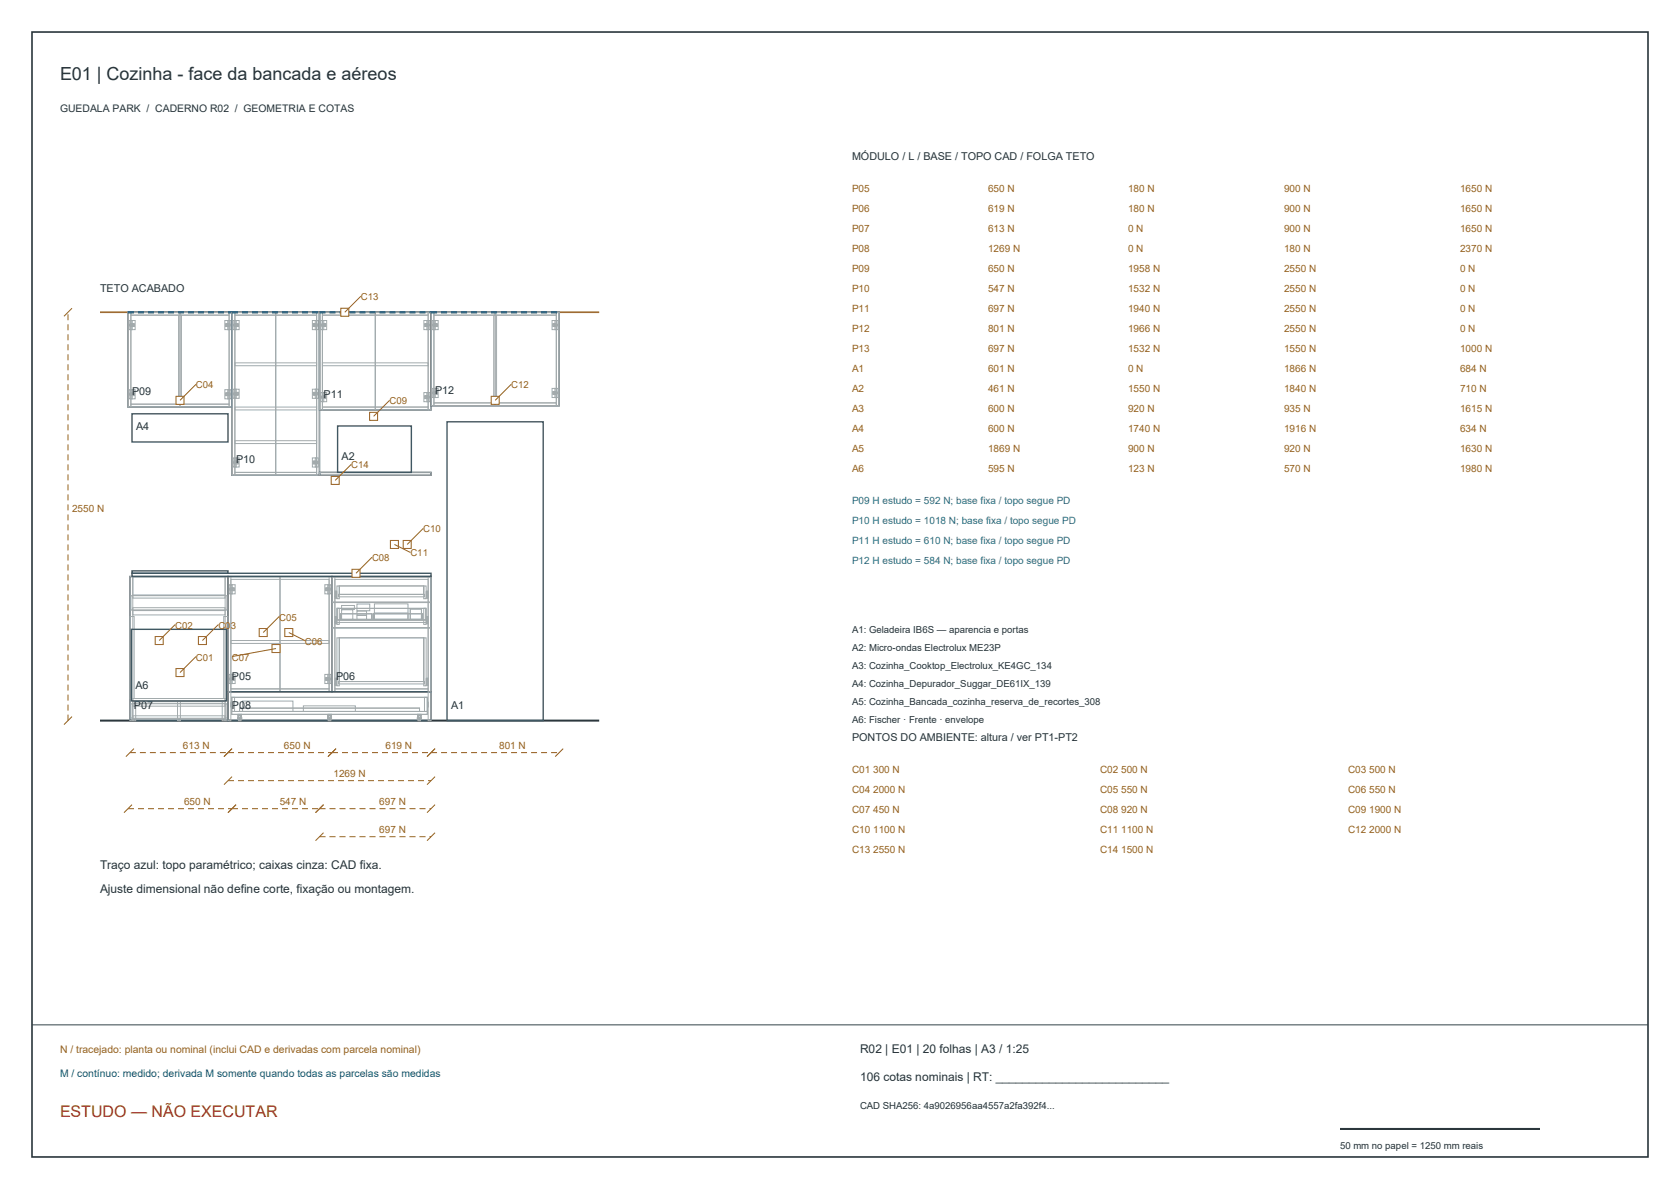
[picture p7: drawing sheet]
<svg xmlns="http://www.w3.org/2000/svg" width="420mm" height="297mm" viewBox="0 0 420 297" stroke-linecap="round" stroke-linejoin="round" font-family="sans-serif">
<path d="M25 180h124.8" fill="none" stroke="#263238" stroke-width=".5"/>
<path d="M25 78h124.8" fill="none" stroke="#94621c" stroke-width=".4"/>
<path d="M17 180v-102M32.5 188h24.5M57 188h26M57 195h50.8M83 188h24.8M107.8 188h32M32 202h26M58 202h21.9M79.9 202h27.9M79.9 209h27.9" fill="none" stroke="#94621c" stroke-width=".25" stroke-dasharray="1.5 1" stroke-linecap="butt"/>
<g fill="none" stroke="#94621c" stroke-width=".25">
<path d="M18 77l-2 2M18 179l-2 2M33.5 187l-2 2M58 187l-2 2M58 194l-2 2M84 187l-2 2M108.8 187l-2 2M108.8 194l-2 2M140.8 187l-2 2M33 201l-2 2M59 201l-2 2M80.9 201l-2 2"/>
<path d="M80.9 208l-2 2M108.8 201l-2 2M108.8 208l-2 2"/>
</g>
<g fill="none" stroke="#405863" stroke-width=".35">
<path d="M32 78h26v23.7h-26zM58 78h21.9v40.7h-21.9zM79.9 78h27.9v24.4h-27.9zM107.8 78h32v23.4h-32zM33 103.4h24v7h-24zM79.9 118h27.9v.7h-27.9zM84.4 106.4h18.4v11.6h-18.4zM111.8 105.4h24v74.6h-24zM32.5 144h24.5v36h-24.5zM32.8 157.2h23.8v17.9h-23.8zM33 142.6h24v.6h-24zM33 143.2h74.8v.8h-74.8z"/>
<path d="M57 144h26v28.8h-26zM83 144h24.8v28.8h-24.8zM57 172.8h50.8v7.2h-50.8z"/>
</g>
<g fill="none" stroke="#a2aaac" stroke-width=".25">
<path d="M32 78h.7v23.7h-.7zM32.1 78h12.9v23.6h-12.9zM32.7 78.7h24.6v22.3h-24.6zM32.7 78h24.6v.7h-24.6zM44.6 78.7h.8v22.3h-.8zM45 78h12.9v23.6h-12.9zM57.3 78h.7v23.7h-.7zM58 78h.7v40.7h-.7zM58.1 78h10.8v40.7h-10.8zM58.7 78.7h20.5v39.3h-20.5zM58.7 78h20.5v.7h-20.5zM69 78h10.8v40.7h-10.8z"/>
<path d="M79.2 78h.7v40.7h-.7zM79.9 78h.7v24.4h-.7zM80 78h13.8v24.4h-13.8zM80.6 78.7h26.4v23h-26.4zM80.6 78h26.4v.7h-26.4zM93.9 78h13.8v24.4h-13.8zM107 78h.8v24.4h-.8zM107.8 78h.7v23.4h-.7zM107.8 78h15.9v23.3h-15.9zM108.5 78.7h30.6v21.9h-30.6zM108.5 78h30.6v.7h-30.6zM123.4 78.7h.7v21.9h-.7z"/>
<path d="M123.8 78h15.9v23.3h-15.9zM139.1 78h.7v23.4h-.7zM32.3 97.3h1.5v2.3h-1.5zM32.3 80.1h1.5v2.2h-1.5zM32.3 98.3h.9v.3h-.9zM32.3 81.1h.9v.2h-.9zM32.5 98.2h1v.6h-1zM32.5 80.9h1v.6h-1zM32.7 97.3h.4v2.3h-.4zM32.7 80.1h.4v2.2h-.4zM32.8 98.2h.5v.6h-.5zM32.8 80.9h.5v.6h-.5z"/>
<path d="M32.8 98.1h.8v.7h-.8zM32.8 80.8h.8v.8h-.8zM56.2 97.3h1.5v2.3h-1.5zM56.2 80.1h1.5v2.2h-1.5zM56.4 98.1h.8v.7h-.8zM56.4 80.8h.8v.8h-.8zM56.5 98.2h1v.6h-1zM56.5 80.9h1v.6h-1zM56.7 98.2h.5v.6h-.5zM56.7 80.9h.5v.6h-.5zM56.8 98.3h.9v.3h-.9zM56.8 81.1h.9v.2h-.9z"/>
<path d="M56.9 97.3h.4v2.3h-.4zM56.9 80.1h.4v2.2h-.4zM58.3 80.1h1.5v2.2h-1.5zM58.3 97.2h1.5v2.3h-1.5zM58.3 81.1h.9v.2h-.9zM58.3 98.2h.9v.3h-.9zM58.5 80.9h1v.6h-1zM58.5 98.1h1v.6h-1zM58.7 90.6h20.5v.8h-20.5zM58.7 80.1h.4v2.2h-.4zM58.7 97.2h.4v2.3h-.4zM58.8 80.9h.5v.6h-.5z"/>
<path d="M58.8 98.1h.5v.6h-.5zM58.8 80.8h.8v.8h-.8zM58.8 98h.8v.7h-.8zM78.1 80.1h1.5v2.2h-1.5zM78.1 97.2h1.5v2.3h-1.5zM78.3 80.8h.7v.8h-.7zM78.3 98h.7v.7h-.7zM78.3 80.9h1.1v.6h-1.1zM78.3 98.1h1.1v.6h-1.1zM78.6 80.9h.5v.6h-.5zM78.6 98.1h.5v.6h-.5zM78.7 81.1h.9v.2h-.9z"/>
<path d="M78.7 98.2h.9v.3h-.9zM78.8 80.1h.4v2.2h-.4zM78.8 97.2h.4v2.3h-.4zM80.2 98.1h1.5v2.2h-1.5zM80.2 80.1h1.5v2.2h-1.5zM80.2 99.1h.9v.2h-.9zM80.2 81.1h.9v.2h-.9zM80.4 98.9h1v.6h-1zM80.4 80.9h1v.6h-1zM80.6 90.6h26.4v.8h-26.4zM80.6 98.1h.3v2.2h-.3zM80.6 80.1h.3v2.2h-.3z"/>
<path d="M80.7 98.9h.5v.6h-.5zM80.7 80.9h.5v.6h-.5zM80.7 98.8h.8v.8h-.8zM80.7 80.8h.8v.8h-.8zM106 98.1h1.5v2.2h-1.5zM106 80.1h1.5v2.2h-1.5zM106.2 98.8h.7v.8h-.7zM106.2 80.8h.7v.8h-.7zM106.2 98.9h1v.6h-1zM106.2 80.9h1v.6h-1zM106.4 98.9h.6v.6h-.6zM106.4 80.9h.6v.6h-.6z"/>
<path d="M106.6 99.1h.8v.2h-.8zM106.6 81.1h.8v.2h-.8zM106.7 98.1h.3v2.2h-.3zM106.7 80.1h.3v2.2h-.3zM108.1 97h1.4v2.3h-1.4zM108.1 80.1h1.4v2.2h-1.4zM108.1 98h.9v.3h-.9zM108.1 81.1h.9v.2h-.9zM108.3 97.9h1v.6h-1zM108.3 80.9h1v.6h-1zM108.5 97h.3v2.3h-.3zM108.5 80.1h.3v2.2h-.3z"/>
<path d="M108.6 97.9h.5v.6h-.5zM108.6 80.9h.5v.6h-.5zM108.6 97.8h.7v.7h-.7zM108.6 80.8h.7v.8h-.7zM138 97h1.5v2.3h-1.5zM138 80.1h1.5v2.2h-1.5zM138.2 97.8h.8v.7h-.8zM138.2 80.8h.8v.8h-.8zM138.3 97.9h1v.6h-1zM138.3 80.9h1v.6h-1zM138.5 97.9h.5v.6h-.5zM138.5 80.9h.5v.6h-.5z"/>
<path d="M138.6 98h.9v.3h-.9zM138.6 81.1h.9v.2h-.9zM138.7 97h.4v2.3h-.4zM138.7 80.1h.4v2.2h-.4zM32.7 101h24.6v.7h-24.6zM58.3 114.4h1.5v2.3h-1.5zM58.3 115.4h.9v.3h-.9zM58.5 115.2h1v.6h-1zM58.7 118h20.5v.7h-20.5zM58.7 110.1h20.5v.7h-20.5zM58.7 101.7h20.5v.7h-20.5zM58.7 114.4h.4v2.3h-.4z"/>
<path d="M58.8 115.2h.5v.6h-.5zM58.8 115.2h.8v.7h-.8zM78.1 114.4h1.5v2.3h-1.5zM78.3 115.2h.7v.7h-.7zM78.3 115.2h1.1v.6h-1.1zM78.6 115.2h.5v.6h-.5zM78.7 115.4h.9v.3h-.9zM78.8 114.4h.4v2.3h-.4zM79.9 118h27.9v.7h-27.9zM80.6 101.7h26.4v.7h-26.4zM108.5 100.6h30.6v.8h-30.6zM32.5 144h.7v36h-.7z"/>
<path d="M32.5 154h1v20.5h-1zM32.7 148.8h24v3.6h-24zM33.2 152.4h23.1v1.2h-23.1zM33.2 151.8h23.1v.7h-23.1zM33.2 148.7h23.1v.7h-23.1zM33.2 144.1h23.1v4.6h-23.1zM55.9 154h1.1v20.5h-1.1zM56.3 144h.7v36h-.7zM57 144h.7v28.8h-.7zM57.1 144h12.9v28.8h-12.9zM57.3 146.1h1.5v2.2h-1.5zM57.3 147.1h.9v.2h-.9z"/>
<path d="M57.5 146.9h1v.6h-1zM57.7 144.7h24.6v27.4h-24.6zM57.7 160h24.6v.7h-24.6zM57.7 146.1h.4v2.2h-.4zM57.8 146.9h.5v.6h-.5zM57.8 146.8h.8v.8h-.8zM70 144h12.9v28.8h-12.9zM81.2 146.1h1.5v2.2h-1.5zM81.4 146.8h.8v.8h-.8zM81.5 146.9h1v.6h-1zM81.7 146.9h.5v.6h-.5zM81.8 147.1h.9v.2h-.9z"/>
<path d="M81.9 146.1h.4v2.2h-.4zM82.3 144h.7v28.8h-.7zM83 144h.7v28.8h-.7zM83 150.5h24.7v6.3h-24.7zM83 156.9h24.7v15.9h-24.7zM83 144.1h24.7v6.3h-24.7zM83.7 144.7h23.3v27.4h-23.3zM83.7 154h.4v1.8h-.4zM83.7 147.6h.4v1.8h-.4zM83.8 155.2l.1 .4zM83.8 148.8l.1 .4zM83.9 154.1h.2v1.7h-.2z"/>
<path d="M83.9 147.7h.2v1.7h-.2zM84 154.2h.2v1.5h-.2zM84 147.8h.2v1.5h-.2zM84.1 154.8h22.6v.7h-22.6zM84.2 152h.6v4h-.6zM84.2 159.3h.6v12h-.6zM84.2 146.4h.6v3.2h-.6zM84.3 152h22.2v2.9h-22.2zM84.6 148.5h21.5v.6h-21.5zM84.8 159.3h21.1v10.9h-21.1zM84.8 146.4h21.1v2.1h-21.1zM85 154.7h8v.2h-8z"/>
<path d="M85 153.3h.2v1.4h-.2zM85.2 153.3h7.7v1.4h-7.7zM85.4 152.3h2.8v2.4h-2.8zM85.4 151.2h3.2v1h-3.2zM89.2 153.7h2.4v1h-2.4zM89.2 152.6h2.4v1h-2.4zM89.2 150.9h3.2v1.7h-3.2zM92.9 153.3h.1v1.4h-.1zM93.2 154.7h12.5v.2h-12.5zM93.2 153.3h.2v1.4h-.2zM93.4 153.3h12.2v1.4h-12.2zM93.6 150.8h8.4v3.9h-8.4z"/>
<path d="M93.6 153.1h8.4v1.6h-8.4zM102.6 152.1h2.8v2.6h-2.8zM105.6 153.3h.1v1.4h-.1zM105.9 152h.6v4h-.6zM105.9 159.3h.6v12h-.6zM105.9 146.4h.6v3.2h-.6zM106.6 154.2h.1v1.5h-.1zM106.6 147.8h.1v1.5h-.1zM106.7 154h.3v1.8h-.3zM106.7 147.6h.3v1.8h-.3zM106.7 154.1h.2v1.7h-.2zM106.7 147.7h.2v1.7h-.2z"/>
<path d="M106.9 155.2l.1 .4zM106.9 148.8l.1 .4zM107 144h.8v28.8h-.8zM32.7 175.8h24v3.6h-24zM33.2 174.5h23.1v.7h-23.1zM33.2 175.2h.7v4.8h-.7zM33.2 178.8h23.1v.7h-23.1zM33.2 175.7h23.1v.7h-23.1zM44.4 175.2h.7v4.8h-.7zM55.6 175.2h.7v4.8h-.7zM57 172.8h.7v7.2h-.7zM57.3 168.5h1.5v2.2h-1.5z"/>
<path d="M57.3 169.5h.9v.2h-.9zM57.5 169.3h1v.6h-1zM57.7 172.1h24.6v.7h-24.6zM57.7 168.5h.4v2.2h-.4zM57.7 175.4l.1 1.2zM57.8 169.3h.5v.6h-.5zM57.8 169.2h.8v.8h-.8zM57.9 174.2h48.9v4.2h-48.9zM57.9 177.7h48.9v.7h-48.9zM57.9 174.2h.7v3.5h-.7zM57.9 174.2h48.9v3.5h-48.9zM59.4 179.3h1v.2h-1z"/>
<path d="M59.5 178.5l.8 .1zM59.5 178.6l.1 .8zM59.5 178.4l.8 .1zM59.6 178.8h.6v1.2h-.6zM59.9 176.9h45v.8h-45zM60.2 178.6l.1 .8zM60.6 175.1h12.6v2.6h-12.6zM75.8 176.3h13v1.4h-13zM81.2 168.5h1.5v2.2h-1.5zM81.4 169.2h.8v.8h-.8zM81.5 169.3h1v.6h-1zM81.7 169.3h.5v.6h-.5z"/>
<path d="M81.8 169.5h.9v.2h-.9zM81.9 179.3h1v.2h-1zM81.9 168.5h.4v2.2h-.4zM82 178.5l.8 .1zM82 178.6l.1 .8zM82 178.4l.8 .1zM82.1 178.8h.6v1.2h-.6zM82.7 178.6l.1 .8zM83.7 172.1h23.3v.7h-23.3zM83.7 169.4h.4v1.8h-.4zM83.8 170.6l.1 .3zM83.9 169.5h.2v1.6h-.2z"/>
<path d="M84 169.6h.2v1.4h-.2zM84.6 170.2h21.5v.6h-21.5zM104.3 179.3h1v.2h-1zM104.4 178.5l.8 .1zM104.4 178.6l.1 .8zM104.4 178.4l.8 .1zM104.5 178.8h.6v1.2h-.6zM105.2 178.6v.8zM106.1 174.2h.7v3.5h-.7zM106.6 169.6h.1v1.4h-.1zM106.7 169.4h.3v1.8h-.3zM106.7 169.5h.2v1.6h-.2z"/>
<path d="M106.9 170.6l.1 .3zM106.9 175.4l.1 1.2zM107 172.8h.8v7.2h-.8z"/>
</g>
<path d="M32 78h26M58 78h21.9M79.9 78h27.9M107.8 78h32" fill="none" stroke="#25658c" stroke-width=".6" stroke-dasharray="1.5 1" stroke-linecap="butt"/>
<path d="M44 167h2v2h-2z" fill-rule="evenodd" fill="#fff" stroke="#94621c" stroke-width=".25"/>
<path d="M49 164l-4 4" fill="none" stroke="#94621c" stroke-width=".25"/>
<path d="M38.8 159h2v2h-2z" fill-rule="evenodd" fill="#fff" stroke="#94621c" stroke-width=".25"/>
<path d="M43.8 156l-4 4" fill="none" stroke="#94621c" stroke-width=".25"/>
<path d="M49.6 159h2v2h-2z" fill-rule="evenodd" fill="#fff" stroke="#94621c" stroke-width=".25"/>
<path d="M54.6 156l-4 4" fill="none" stroke="#94621c" stroke-width=".25"/>
<path d="M44 99h2v2h-2z" fill-rule="evenodd" fill="#fff" stroke="#94621c" stroke-width=".25"/>
<path d="M49 96l-4 4" fill="none" stroke="#94621c" stroke-width=".25"/>
<path d="M64.8 157h2v2h-2z" fill-rule="evenodd" fill="#fff" stroke="#94621c" stroke-width=".25"/>
<path d="M69.8 154l-4 4" fill="none" stroke="#94621c" stroke-width=".25"/>
<path d="M71.2 157h2v2h-2z" fill-rule="evenodd" fill="#fff" stroke="#94621c" stroke-width=".25"/>
<path d="M72.2 158l4 2" fill="none" stroke="#94621c" stroke-width=".25"/>
<path d="M68 161h2v2h-2z" fill-rule="evenodd" fill="#fff" stroke="#94621c" stroke-width=".25"/>
<path d="M69 162l-11 2" fill="none" stroke="#94621c" stroke-width=".25"/>
<path d="M88 142.2h2v2h-2z" fill-rule="evenodd" fill="#fff" stroke="#94621c" stroke-width=".25"/>
<path d="M93 139.2l-4 4" fill="none" stroke="#94621c" stroke-width=".25"/>
<path d="M92.4 103h2v2h-2z" fill-rule="evenodd" fill="#fff" stroke="#94621c" stroke-width=".25"/>
<path d="M97.4 100l-4 4" fill="none" stroke="#94621c" stroke-width=".25"/>
<path d="M100.8 135h2v2h-2z" fill-rule="evenodd" fill="#fff" stroke="#94621c" stroke-width=".25"/>
<path d="M105.8 132l-4 4" fill="none" stroke="#94621c" stroke-width=".25"/>
<path d="M97.6 135h2v2h-2z" fill-rule="evenodd" fill="#fff" stroke="#94621c" stroke-width=".25"/>
<path d="M98.6 136l4 2" fill="none" stroke="#94621c" stroke-width=".25"/>
<path d="M122.8 99h2v2h-2z" fill-rule="evenodd" fill="#fff" stroke="#94621c" stroke-width=".25"/>
<path d="M127.8 96l-4 4" fill="none" stroke="#94621c" stroke-width=".25"/>
<path d="M85.2 77h2v2h-2z" fill-rule="evenodd" fill="#fff" stroke="#94621c" stroke-width=".25"/>
<path d="M90.2 74l-4 4" fill="none" stroke="#94621c" stroke-width=".25"/>
<path d="M82.8 119h2v2h-2z" fill-rule="evenodd" fill="#fff" stroke="#94621c" stroke-width=".25"/>
<path d="M87.8 116l-4 4" fill="none" stroke="#94621c" stroke-width=".25"/>
<path d="M8 8h404v281h-404z" fill="none" stroke="#263238" stroke-width=".4"/>
<path d="M8 256h404" fill="none" stroke="#34434a" stroke-width=".25"/>
<path d="M335 282h50" fill="none" stroke="#263238" stroke-width=".5"/>
<text font-size="4.5" fill="#263238" x="15" y="20">E01 | Cozinha - face da bancada e aéreos</text>
<text font-size="4" fill="#9d2925" x="15" y="279">ESTUDO — NÃO EXECUTAR</text>
<g font-size="3" fill="#263238">
<text x="25" y="217">Traço azul: topo paramétrico; caixas cinza: CAD fixa.</text>
<text x="25" y="223">Ajuste dimensional não define corte, fixação ou montagem.</text>
<text x="215" y="263">R02 | E01 | 20 folhas | A3 / 1:25</text>
<text x="215" y="270">106 cotas nominais | RT: __________________________</text>
</g>
<g font-size="2.7" fill="#263238">
<text x="213" y="40">MÓDULO / L / BASE / TOPO CAD / FOLGA TETO</text>
<text x="25" y="73">TETO ACABADO</text>
<text x="33" y="98.7">P09</text>
<text x="80.9" y="99.4">P11</text>
<text x="108.8" y="98.4">P12</text>
<text x="34" y="107.4">A4</text>
<text x="59" y="115.7">P10</text>
<text x="85.4" y="115">A2</text>
<text x="33.8" y="172.1">A6</text>
<text x="58" y="169.8">P05</text>
<text x="84" y="169.8">P06</text>
<text x="33.5" y="177">P07</text>
<text x="58" y="177">P08</text>
<text x="112.8" y="177">A1</text>
<text x="213" y="185">PONTOS DO AMBIENTE: altura / ver PT1-PT2</text>
</g>
<text font-size="2.6" fill="#263238" x="15" y="28">GUEDALA PARK / CADERNO R02 / GEOMETRIA E COTAS</text>
<text font-size="2.6" fill="#94621c" x="15" y="263">N / tracejado: planta ou nominal (inclui CAD e derivadas com parcela nominal)</text>
<text font-size="2.6" fill="#006b60" x="15" y="269">M / contínuo: medido; derivada M somente quando todas as parcelas são medidas</text>
<g font-size="2.5" fill="#94621c">
<text x="213" y="48">P05</text>
<text x="247" y="48">650 N</text>
<text x="282" y="48">180 N</text>
<text x="321" y="48">900 N</text>
<text x="365" y="48">1650 N</text>
<text x="213" y="53">P06</text>
<text x="247" y="53">619 N</text>
<text x="282" y="53">180 N</text>
<text x="321" y="53">900 N</text>
<text x="365" y="53">1650 N</text>
<text x="213" y="58">P07</text>
<text x="247" y="58">613 N</text>
<text x="282" y="58">0 N</text>
<text x="321" y="58">900 N</text>
<text x="365" y="58">1650 N</text>
<text x="213" y="63">P08</text>
<text x="247" y="63">1269 N</text>
<text x="282" y="63">0 N</text>
<text x="321" y="63">180 N</text>
<text x="365" y="63">2370 N</text>
<text x="213" y="68">P09</text>
<text x="247" y="68">650 N</text>
<text x="282" y="68">1958 N</text>
<text x="321" y="68">2550 N</text>
<text x="365" y="68">0 N</text>
<text x="213" y="73">P10</text>
<text x="213" y="78">P11</text>
<text x="247" y="73">547 N</text>
<text x="247" y="78">697 N</text>
<text x="282" y="73">1532 N</text>
<text x="282" y="78">1940 N</text>
<text x="321" y="73">2550 N</text>
<text x="321" y="78">2550 N</text>
<text x="365" y="73">0 N</text>
<text x="365" y="78">0 N</text>
<text x="213" y="83">P12</text>
<text x="247" y="83">801 N</text>
<text x="282" y="83">1966 N</text>
<text x="321" y="83">2550 N</text>
<text x="365" y="83">0 N</text>
<text x="213" y="88">P13</text>
<text x="247" y="88">697 N</text>
<text x="282" y="88">1532 N</text>
<text x="321" y="88">1550 N</text>
<text x="365" y="88">1000 N</text>
<text x="213" y="93">A1</text>
<text x="247" y="93">601 N</text>
<text x="282" y="93">0 N</text>
<text x="321" y="93">1866 N</text>
<text x="365" y="93">684 N</text>
<text x="213" y="98">A2</text>
<text x="247" y="98">461 N</text>
<text x="282" y="98">1550 N</text>
<text x="321" y="98">1840 N</text>
<text x="365" y="98">710 N</text>
<text x="213" y="103">A3</text>
<text x="247" y="103">600 N</text>
<text x="282" y="103">920 N</text>
<text x="321" y="103">935 N</text>
<text x="365" y="103">1615 N</text>
<text x="213" y="108">A4</text>
<text x="213" y="113">A5</text>
<text x="247" y="108">600 N</text>
<text x="247" y="113">1869 N</text>
<text x="282" y="108">1740 N</text>
<text x="282" y="113">900 N</text>
<text x="321" y="108">1916 N</text>
<text x="321" y="113">920 N</text>
<text x="365" y="108">634 N</text>
<text x="365" y="113">1630 N</text>
<text x="213" y="118">A6</text>
<text x="247" y="118">595 N</text>
<text x="282" y="118">123 N</text>
<text x="321" y="118">570 N</text>
<text x="365" y="118">1980 N</text>
<text x="18" y="128">2550 N</text>
<text x="45.7" y="187">613 N</text>
<text x="71" y="187">650 N</text>
<text x="96.4" y="187">619 N</text>
<text x="124.8" y="187">801 N</text>
<text x="83.4" y="194">1269 N</text>
<text x="213" y="193">C01 300 N</text>
<text x="275" y="193">C02 500 N</text>
<text x="337" y="193">C03 500 N</text>
<text x="46" y="201">650 N</text>
<text x="69.9" y="201">547 N</text>
<text x="94.8" y="201">697 N</text>
<text x="213" y="198">C04 2000 N</text>
<text x="213" y="203">C07 450 N</text>
<text x="275" y="198">C05 550 N</text>
<text x="275" y="203">C08 920 N</text>
<text x="337" y="198">C06 550 N</text>
<text x="337" y="203">C09 1900 N</text>
<text x="94.8" y="208">697 N</text>
<text x="213" y="208">C10 1100 N</text>
<text x="275" y="208">C11 1100 N</text>
<text x="337" y="208">C12 2000 N</text>
<text x="213" y="213">C13 2550 N</text>
<text x="275" y="213">C14 1500 N</text>
</g>
<g font-size="2.5" fill="#25658c">
<text x="213" y="126">P09 H estudo = 592 N; base fixa / topo segue PD</text>
<text x="213" y="131">P10 H estudo = 1018 N; base fixa / topo segue PD</text>
<text x="213" y="136">P11 H estudo = 610 N; base fixa / topo segue PD</text>
<text x="213" y="141">P12 H estudo = 584 N; base fixa / topo segue PD</text>
</g>
<g font-size="2.4" fill="#94621c">
<text x="90.2" y="75">C13</text>
<text x="49" y="97">C04</text>
<text x="97.4" y="101">C09</text>
<text x="127.8" y="97">C12</text>
<text x="87.8" y="117">C14</text>
<text x="105.8" y="133">C10</text>
<text x="93" y="140.2">C08</text>
<text x="102.6" y="139">C11</text>
<text x="69.8" y="155">C05</text>
<text x="43.8" y="157">C02</text>
<text x="54.6" y="157">C03</text>
<text x="76.2" y="161">C06</text>
<text x="49" y="165">C01</text>
<text x="58" y="165">C07</text>
</g>
<g font-size="2.4" fill="#263238">
<text x="213" y="158">A1: Geladeira IB6S — aparencia e portas</text>
<text x="213" y="162.5">A2: Micro-ondas Electrolux ME23P</text>
<text x="213" y="167">A3: Cozinha_Cooktop_Electrolux_KE4GC_134</text>
<text x="213" y="171.5">A4: Cozinha_Depurador_Suggar_DE61IX_139</text>
<text x="213" y="176">A5: Cozinha_Bancada_cozinha_reserva_de_recortes_308</text>
<text x="213" y="180.5">A6: Fischer · Frente · envelope</text>
<text x="215" y="277">CAD SHA256: 4a9026956aa4557a2fa392f4...</text>
<text x="335" y="287">50 mm no papel = 1250 mm reais</text>
</g>
</svg>
